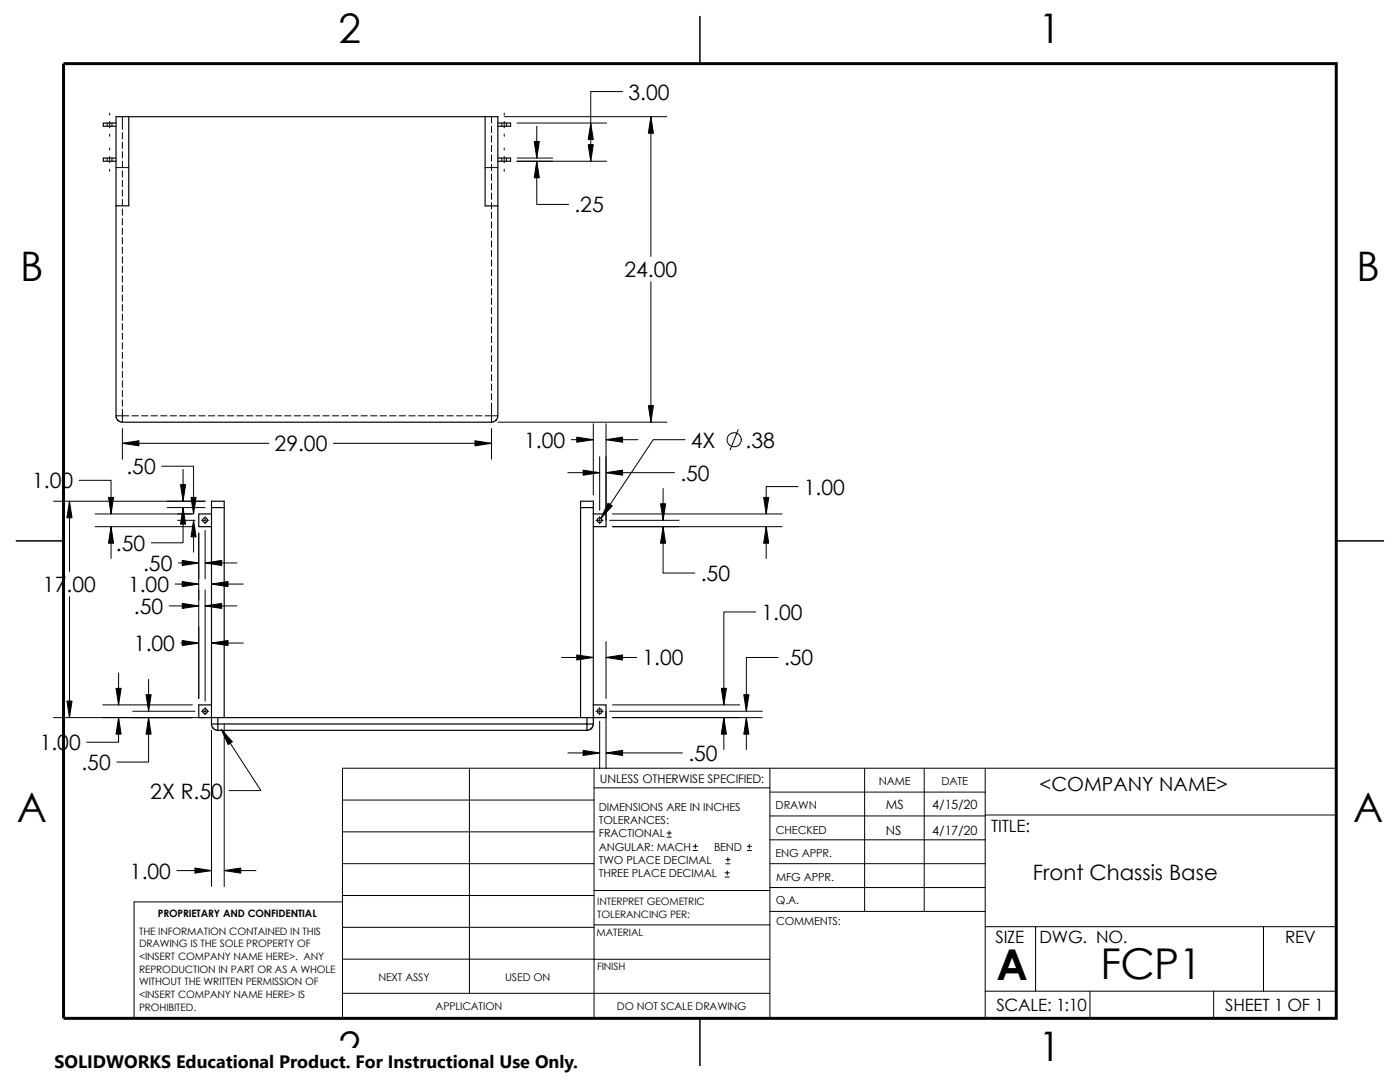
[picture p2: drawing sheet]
<svg xmlns="http://www.w3.org/2000/svg" width="279mm" height="216mm" viewBox="0 0 279 216" stroke-linecap="round" stroke-linejoin="round" font-family="sans-serif">
<g fill="none" stroke="#000" stroke-width=".2">
<path d="M124.2 18.3h-6.3v13.9M21.4 24.6v.6M21.4 31.5v.7M21.9 22.6v.4M21.9 24.2v1.3M21.9 26.8v.4M21.9 29.5v.5M21.9 31.2v1.3M21.9 33.8v.4M22.4 24.6v.6M22.4 31.5v.7M23.2 33.4h2.5"/>
<path d="M24.4 23.3v2.5M24.4 26.5v1.2M24.4 28.4v1.2M24.4 30.3v1.2M24.4 32.2v1.2M24.4 34.1v1.2M24.4 36v1.3M24.4 37.9v1.3M24.4 39.8v1.3M96.8 33.4h2.6M98.1 23.3v1.3M98.1 25.2v1.3"/>
<path d="M98.1 27.1v1.3M98.1 29v1.3M98.1 30.9v1.3M98.1 32.8v1.3M98.1 34.7v1.3M98.1 36.6v1.3M98.1 38.5v1.3M100.1 24.6v.6M100.1 31.5v.7M100.6 22.6v.4M100.6 24.2v1.3M100.6 26.8v.4"/>
<path d="M100.6 29.5v.5M100.6 31.2v1.3M100.6 33.8v.4M100.6 23.3h32.5M101.1 24.6v.6M101.1 31.5v.7M103.2 31.5h7.1M103.2 32.2h17.9M103.2 24.6h17.9M107.1 25.2v6.3M107.1 32.2v8.6h6.4M129.9 23.3v27.9"/>
<path d="M24.4 41.7v1.3M24.4 43.6v1.3M24.4 45.5v1.3M24.4 47.4v1.3M24.4 49.3v1.3M24.4 51.2v1.3M24.4 53.1v1.3M24.4 55v1.3M24.4 56.9v1.3M24.4 58.8v1.3M98.1 40.4v1.3M98.1 42.3v1.3"/>
<path d="M98.1 44.2v1.3M98.1 46.1v1.3M98.1 48v1.3M98.1 50v1.2M98.1 51.9v1.2M98.1 53.8v1.2M98.1 55.7v1.2M98.1 57.6v1.2M98.1 59.5v1.2M129.9 56.2v28M24.4 60.7v1.3M24.4 62.7v1.2"/>
<path d="M24.4 64.6v1.2M24.4 66.5v1.2M24.4 68.4v1.2M24.4 70.3v1.2M24.4 72.2v1.2M24.4 74.1v1.3M24.4 76v1.3M24.4 77.9v1.3M24.4 79.8v1.3M98.1 61.4v1.3M98.1 63.3v1.3M98.1 65.2v1.3"/>
<path d="M98.1 67.1v1.3M98.1 69v1.3M98.1 70.9v1.3M98.1 72.8v1.3M98.1 74.7v1.3M98.1 76.6v1.3M98.1 78.5v1.3M15.8 95.8h6.4v6.8M23.2 83h1.2M24.4 85.5v6.1M24.4 81.7v1.3M24.4 88.5h29.2"/>
<path d="M24.4 83h1.3M24.4 83v1.2M26.3 83h1.3M28.2 83h1.3M30.1 83h1.3M32 83h1.3M32.3 93h6.3v9.6M34 83h1.2M35.9 83h1.2M36.5 93.7v6.3M37.8 83h1.2M39.7 83h1.2"/>
<path d="M41.6 83h1.2M43.5 83h1.2M45.4 83h1.3M47.3 83h1.3M49.2 83h1.3M51.1 83h1.3M53 83h1.3M54.9 83h1.3M56.8 83h1.3M58.7 83h1.3M60.6 83h1.3M62.5 83h1.3"/>
<path d="M64.4 83h1.3M66.3 83h1.3M66.5 88.5h31.6M68.2 83h1.3M70.1 83h1.3M72.1 83h1.2M74 83h1.2M75.9 83h1.2M77.8 83h1.2M79.7 83h1.2M81.6 83h1.2M83.5 83h1.3"/>
<path d="M85.4 83h1.3M87.3 83h1.3M89.2 83h1.3M91.1 83h1.3M93 83h1.3M94.9 83h1.3M96.8 83h1.3v1.2M98.1 80.4v2.6h1.3M98.1 85.5v6.1M99.4 84.2h33.7M113.3 94.3h6.4M114 87.7h4.4"/>
<path d="M118.4 84.6v14.1M119.7 91.1v10.7M120.9 84.6v19.2M120.9 94.3h13.7M120.9 87.7h6.4M132.3 97.5v6.3M136.7 87.7h-6.3l-10.5 15.7M147.3 85.7l-1.6 4.1M159.3 97.1h-6.4v5.5M10.7 100h30.2M13.9 100v14M13.9 119.1v24.1"/>
<path d="M19 102.6h19.4M19 105.1h19.4M22.2 105.1v6.3M33.4 101.3h7.5M34.9 116.5h4.8M35.5 103.8h3.4M35.6 112.3h4.1M36.5 101.3v7h-6.3M38.6 103.8v6.4M39.7 106.4v33M40.2 103.8h.2M40.7 103.8h.5"/>
<path d="M40.9 103.1v.2M40.9 103.6v.5M40.9 104.3v.2M40.9 105.8v9.7M40.9 117.7v22.2M40.9 112.3h6.4M41.4 103.8h.3M42.2 116.5h6.4M118.9 103.8h.3M119.4 103.8h.5M119.7 103.1v.2M119.7 103.6v.5"/>
<path d="M119.7 104.3v.2M120.2 103.8h.2M121.7 103.8h13.8M122.2 102.6h33.9M122.2 105.1h33.9M132.3 105.1v9.2h6.4M152.9 105.1v6.3M23.7 134.3v6.4M29.7 135.6v6.3M33.8 120.9h5.9M36.1 128.3h3.6M40.9 120.9h6.4"/>
<path d="M42.2 128.3h6.4M112.1 131.2h6.3M120.9 128v11.4M120.9 131.2h6.2M150.8 122.1h-6.3v18.6M155.3 131.2h-6.4v10.7M10.7 143.2h30.2M20.5 140.7h17.9M23.7 143.2v4.9h-6.4M26.5 141.9h12.4M29.7 143.2v8.9h-6.4M40.2 141.9h.2"/>
<path d="M40.7 141.9h.5M40.9 141.2v.2M40.9 141.7v.5M40.9 142.4v.2M41.4 141.9h.3M42.2 145.7v31.2M44.2 145.5l7.9 12.3h-6.4M44.7 144.5v32.4M68.3 159.6h50.3M93.7 153.3v44.9M113.3 150.2h6.4M118.6 153.3v49.9"/>
<path d="M118.6 157.2h35M118.9 141.9h.3M119.4 141.9h.5M119.7 141.2v.2M119.7 141.7v.5M119.7 142.4v.2M119.7 143.9v9.5M120.2 141.9h.2M120.9 141.9v11.5M120.9 150.2h15.3M121.7 141.9h30.4M122.2 143.2h29.9"/>
<path d="M122.2 140.7h25.4M144.5 143.2v6.3M148.9 143.2v6.3M153.6 158.1h43M153.6 153.3v49.9M172.6 153.3v28.6M184.4 153.3v28.6M196.6 153.3v49.9M35.3 173.7h6.9M44.7 173.7h6.4M68.3 172.3h50.3M68.3 180h-41.5v23.2h239.9v-49.9h-198.4v49.9"/>
<path d="M68.3 178.7h50.3M68.3 166h50.3M118.6 177.7h35M133.1 167h.9M133.1 166.2h.9M133.5 165.8v.8M138.3 169.7h.9M138.3 168.9h.9M138.8 168.4v.9M144.7 175h.8M144.7 174.2h.8M144.9 172.4h.8"/>
<path d="M144.9 171.5h.8M145.1 173.8v.8M145.3 171.1v.8M149.1 169.7h.9M149.1 168.9h.9M149.5 168.4v.9M153.6 172.3h43M153.6 177.1h43M153.6 167.6h43M153.6 162.8h43M196.6 162.6h70.1M68.3 191.4h85.3"/>
<path d="M68.3 198.2h85.3M68.3 185h50.3M118.6 184.6h35M153.6 181.9h43M196.6 197.8h70.1M196.6 184.9h70.1M206.7 184.9v12.9M217.5 197.8v5.4M242.2 197.8v5.4M252.2 184.9v12.9"/>
<circle cx="146.5" cy="87.8" r="1.41"/>
</g>
<path d="M139.7 3.2v9.5M3.2 107.9h9.5M266.7 107.9h9.5M139.7 203.2v9.5" fill="none" stroke="#000" stroke-width=".3"/>
<path d="M12.7 12.7h254v190.5h-254z" fill="none" stroke="#000" stroke-width=".59"/>
<g fill="none" stroke="#000" stroke-width=".23">
<path d="M23.2 31.5h-2.6v.7h2.6M23.2 23.3h76.2v59.7l-.3 .8-.5 .3-.5 .1h-73.9l-.6-.3-.4-.7zM23.2 24.6h-2.6v.6h2.6M25.7 23.3v17.8h-2.5M96.8 23.3v17.8h2.6M99.4 31.5h2.5v.7h-2.5M99.4 24.6h2.5v.6h-2.5M42.2 101.3h2.5M42.2 102.6h-2.5v2.5h2.5M115.9 101.3h2.5M118.4 102.6h2.5v2.5h-2.5M42.2 144.5l.1 .4 .3 .5 .9 .3"/>
<path d="M42.2 144.5h74.9M42.2 140.7h-2.5v2.5h2.5v-43.2h2.5v43.2M43.5 145.7h73.6M43.5 143.2v2.5M43.5 143.2h73.6M43.5 143.2h-1.3v1.3M117.1 144.5v1.2M117.1 144.5h1.3M117.1 143.2h1.3v1.3M117.1 143.2v1.3M118.4 144.5l-.3 .8-.5 .3-.5 .1M118.4 140.7h2.5v2.5h-2.5v-43.2h-2.5v43.2"/>
<circle cx="40.9" cy="103.8" r=".48"/>
<circle cx="119.7" cy="103.8" r=".47"/>
<circle cx="40.9" cy="141.9" r=".48"/>
<circle cx="119.7" cy="141.9" r=".48"/>
</g>
<g fill="#000" stroke="#000" stroke-width=".2">
<path d="M106.6 28.2h1l-.5 3.3z" fill-rule="evenodd"/>
<path d="M107.1 32.2l.5 3.3h-1z" fill-rule="evenodd"/>
<path d="M117.4 28.9h1l-.5 3.3z" fill-rule="evenodd"/>
<path d="M117.9 24.6l.5 3.3h-1z" fill-rule="evenodd"/>
<path d="M129.9 23.3l.5 3.3h-1z" fill-rule="evenodd"/>
<path d="M24.4 88.5l3.3-.6v1.1z" fill-rule="evenodd"/>
<path d="M94.8 87.9l3.3 .6-3.3 .5z" fill-rule="evenodd"/>
<path d="M115.1 87.2l3.3 .5-3.3 .5z" fill-rule="evenodd"/>
<path d="M116.4 93.8l3.3 .5-3.3 .5z" fill-rule="evenodd"/>
<path d="M120.9 94.3l3.3-.5v1z" fill-rule="evenodd"/>
<path d="M120.9 87.7l3.3-.5v1z" fill-rule="evenodd"/>
<path d="M129.4 80.9h1l-.5 3.3z" fill-rule="evenodd"/>
<path d="M13.9 100l.5 3.3h-1z" fill-rule="evenodd"/>
<path d="M22.2 105.1l.5 3.3h-1z" fill-rule="evenodd"/>
<path d="M21.7 99.3h1l-.5 3.3z" fill-rule="evenodd"/>
<path d="M36.5 101.3l.5 3.3h-1z" fill-rule="evenodd"/>
<path d="M36 96.7h1l-.5 3.3z" fill-rule="evenodd"/>
<path d="M38.1 99.3h1l-.5 3.3z" fill-rule="evenodd"/>
<path d="M38.6 103.8l.5 3.3h-1z" fill-rule="evenodd"/>
<path d="M36.4 116l3.3 .5-3.3 .6z" fill-rule="evenodd"/>
<path d="M36.4 111.8l3.3 .5-3.3 .5z" fill-rule="evenodd"/>
<path d="M40.9 112.3l3.3-.5v1z" fill-rule="evenodd"/>
<path d="M42.2 116.5l3.3-.5v1.1z" fill-rule="evenodd"/>
<path d="M121.3 100.4l.9 .5-2.3 2.5z" fill-rule="evenodd"/>
<path d="M132.3 105.1l.5 3.3h-1z" fill-rule="evenodd"/>
<path d="M131.8 100.5h1l-.5 3.3z" fill-rule="evenodd"/>
<path d="M152.9 105.1l.5 3.3h-1z" fill-rule="evenodd"/>
<path d="M152.4 99.3h1l-.5 3.3z" fill-rule="evenodd"/>
<path d="M36.4 127.8l3.3 .5-3.3 .5z" fill-rule="evenodd"/>
<path d="M36.4 120.4l3.3 .5-3.3 .5z" fill-rule="evenodd"/>
<path d="M40.9 120.9l3.3-.5v1z" fill-rule="evenodd"/>
<path d="M42.2 128.3l3.3-.5v1z" fill-rule="evenodd"/>
<path d="M115.1 130.7l3.3 .5-3.3 .5z" fill-rule="evenodd"/>
<path d="M120.9 131.2l3.3-.5v1z" fill-rule="evenodd"/>
<path d="M13.4 139.9h1l-.5 3.3z" fill-rule="evenodd"/>
<path d="M23.2 137.4h1l-.5 3.3z" fill-rule="evenodd"/>
<path d="M23.7 143.2l.5 3.3h-1z" fill-rule="evenodd"/>
<path d="M29.1 138.6h1.1l-.5 3.3z" fill-rule="evenodd"/>
<path d="M29.7 143.2l.5 3.3h-1.1z" fill-rule="evenodd"/>
<path d="M44.2 145.5l2.2 2.5-.9 .6z" fill-rule="evenodd"/>
<path d="M116.4 149.7l3.3 .5-3.3 .5z" fill-rule="evenodd"/>
<path d="M120.9 150.2l3.3-.5v1z" fill-rule="evenodd"/>
<path d="M144 137.4h1l-.5 3.3z" fill-rule="evenodd"/>
<path d="M144.5 143.2l.5 3.3h-1z" fill-rule="evenodd"/>
<path d="M148.4 138.6h1.1l-.6 3.3z" fill-rule="evenodd"/>
<path d="M148.9 143.2l.6 3.3h-1.1z" fill-rule="evenodd"/>
<path d="M38.9 173.2l3.3 .5-3.3 .5z" fill-rule="evenodd"/>
<path d="M44.7 173.7l3.3-.5v1z" fill-rule="evenodd"/>
</g>
<path d="M10.9 209.2h104.7v6.7h-104.7z" fill="#fff"/>
<g font-size="8.5">
<text x="198.9" y="195.5">A</text>
<text x="219.6" y="195.3">FCP1</text>
</g>
<g font-size="8.1">
<text x="67.6" y="8.5">2</text>
<text x="207.3" y="8.5">1</text>
<text x="4" y="56.1">B</text>
<text x="270.7" y="56.1">B</text>
<text x="3.3" y="164.1">A</text>
<text x="270" y="164.1">A</text>
<text x="67.6" y="211.7">2</text>
<text x="207.3" y="211.7">1</text>
</g>
<g font-size="4.2">
<text x="125.4" y="19.9">3.00</text>
<text x="114.6" y="42.4">.25</text>
<text x="124.6" y="55.3">24.00</text>
<text x="104.6" y="89.3">1.00</text>
<text x="137.9" y="89.3">4X</text>
<text x="148.8" y="89.3">.38</text>
<text x="25.2" y="94.6">.50</text>
<text x="54.8" y="90">29.00</text>
<text x="135.8" y="95.9">.50</text>
<text x="6.4" y="97.4">1.00</text>
<text x="160.4" y="98.7">1.00</text>
<text x="23.1" y="109.9">.50</text>
<text x="28.6" y="113.9">.50</text>
<text x="8.6" y="118.1">17.00</text>
<text x="25.5" y="118.1">1.00</text>
<text x="139.8" y="115.9">.50</text>
<text x="26.7" y="122.5">.50</text>
<text x="152" y="123.7">1.00</text>
<text x="26.7" y="129.9">1.00</text>
<text x="128.2" y="132.8">1.00</text>
<text x="156.5" y="132.8">.50</text>
<text x="7.9" y="149.7">1.00</text>
<text x="16.3" y="153.6">.50</text>
<text x="137.4" y="151.8">.50</text>
<text x="30" y="159.3">2X R.50</text>
<text x="25.9" y="175.3">1.00</text>
<text x="206.1" y="175.6">Front Chassis Base</text>
</g>
<text font-size="3.9" x="207.5" y="157.8">&lt;COMPANY NAME&gt;</text>
<text font-size="3.6" x="10.9" y="213">SOLIDWORKS Educational Product. For Instructional Use Only.</text>
<g font-size="3.4">
<text x="197.8" y="166">TITLE:</text>
<text x="198.7" y="188.1">SIZE</text>
<text x="207.5" y="188.1">DWG. NO.</text>
<text x="256.5" y="188.2">REV</text>
<text x="198.8" y="201.7">SCALE: 1:10</text>
<text x="244.5" y="201.7">SHEET 1 OF 1</text>
</g>
<g font-size="2.5">
<text x="176.8" y="161.5">MS</text>
<text x="186.1" y="161.5">4/15/20</text>
<text x="176.8" y="166.6">NS</text>
<text x="186.1" y="166.6">4/17/20</text>
</g>
<text font-size="2.4" x="119.7" y="156.2">UNLESS OTHERWISE SPECIFIED:</text>
<g font-size="2.2">
<text x="119.5" y="161.8">DIMENSIONS ARE IN INCHES</text>
<text x="154.8" y="161.5">DRAWN</text>
<text x="175.4" y="156.7">NAME</text>
<text x="187.9" y="156.7">DATE</text>
<text x="119.5" y="164.4">TOLERANCES:</text>
<text x="119.5" y="167.1">FRACTIONAL</text>
<text x="154.8" y="166.3">CHECKED</text>
<text x="119.5" y="172.4">TWO PLACE DECIMAL</text>
<text x="119.5" y="169.7">ANGULAR: MACH</text>
<text x="142.5" y="169.7">BEND</text>
<text x="154.8" y="171">ENG APPR.</text>
<text x="119.5" y="175">THREE PLACE DECIMAL</text>
<text x="154.9" y="175.7">MFG APPR.</text>
<text x="154.9" y="180.4">Q.A.</text>
<text x="154.9" y="184.7">COMMENTS:</text>
</g>
<g font-size="2.1">
<text x="75.5" y="195.7">NEXT ASSY</text>
<text x="100.8" y="195.7">USED ON</text>
<text x="86.9" y="201.6">APPLICATION</text>
<text x="123.1" y="201.6">DO NOT SCALE DRAWING</text>
</g>
<g font-size="2">
<text x="31.5" y="182.9">PROPRIETARY AND CONFIDENTIAL</text>
<text x="119.2" y="183.1">TOLERANCING PER:</text>
<text x="119.2" y="180.6">INTERPRET GEOMETRIC</text>
<text x="27.7" y="186.5">THE INFORMATION CONTAINED IN THIS</text>
<text x="27.7" y="189.1">DRAWING IS THE SOLE PROPERTY OF</text>
<text x="27.7" y="191.6">&lt;INSERT COMPANY NAME HERE&gt;. ANY</text>
<text x="119.1" y="186.7">MATERIAL</text>
<text x="27.7" y="194.1">REPRODUCTION IN PART OR AS A WHOLE</text>
<text x="27.7" y="196.6">WITHOUT THE WRITTEN PERMISSION OF</text>
<text x="119.1" y="193.5">FINISH</text>
<text x="27.7" y="201.7">PROHIBITED.</text>
<text x="27.7" y="199.2">&lt;INSERT COMPANY NAME HERE&gt; IS</text>
</g>
</svg>
